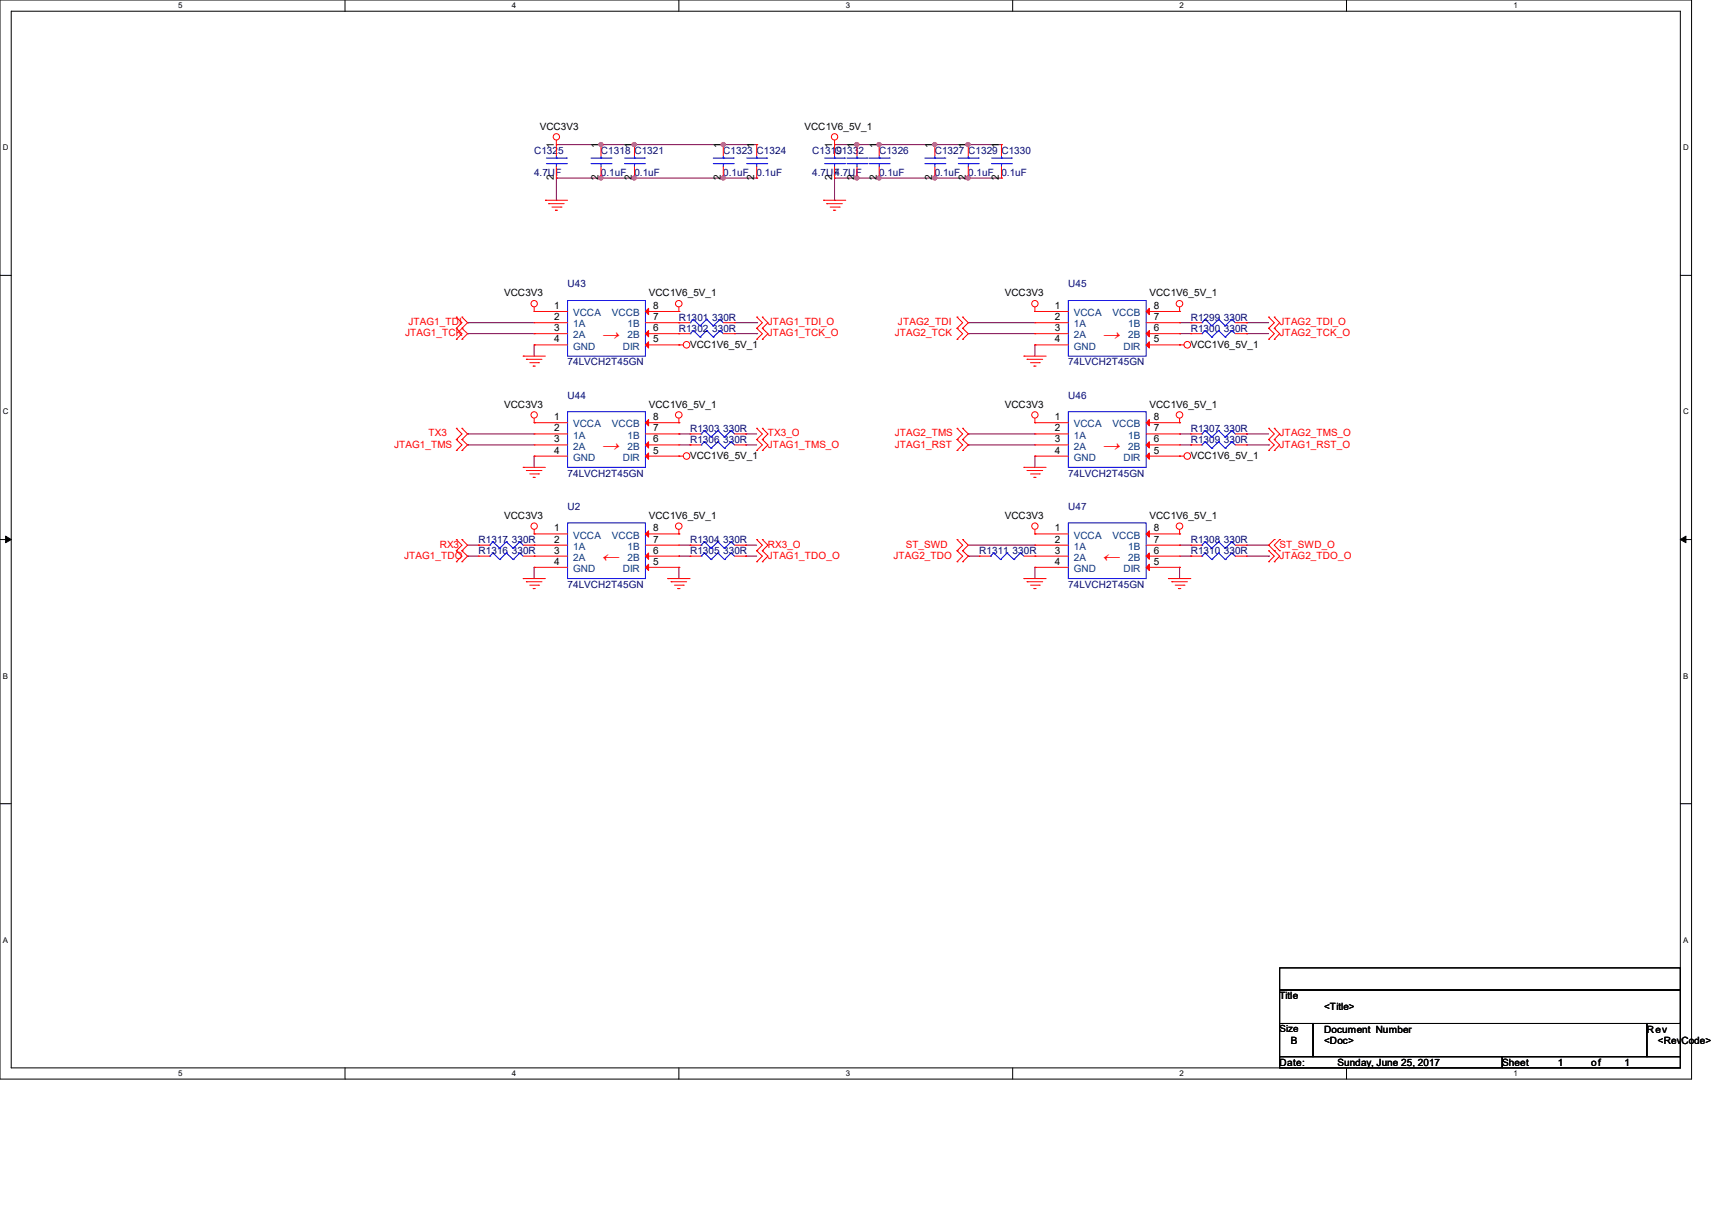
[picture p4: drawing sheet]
<svg xmlns="http://www.w3.org/2000/svg" width="297mm" height="210mm" viewBox="0 0 297 210" stroke-linecap="round" stroke-linejoin="round" font-family="sans-serif">
<path d="M0 0h293.5v187.3h-293.5zM1.9 1.9h289.6v183.4h-289.6z" fill="none" stroke="#000" stroke-width=".17"/>
<g fill="#fff">
<path d="M30.9 .2h.8v1.5h-.8z"/>
<path d="M30.9 185.5h.8v1.6h-.8z"/>
</g>
<path d="M59.9 0v1.9M59.9 185.3v2" fill="none" stroke="#000" stroke-width=".17"/>
<g fill="#fff">
<path d="M88.8 .2h.8v1.5h-.8z"/>
<path d="M88.8 185.5h.8v1.6h-.8z"/>
</g>
<path d="M117.8 0v1.9M117.8 185.3v2" fill="none" stroke="#000" stroke-width=".17"/>
<g fill="#fff">
<path d="M146.7 .2h.8v1.5h-.8z"/>
<path d="M146.7 185.5h.8v1.6h-.8z"/>
</g>
<path d="M175.7 0v1.9M175.7 185.3v2" fill="none" stroke="#000" stroke-width=".17"/>
<g fill="#fff">
<path d="M204.6 .2h.8v1.5h-.8z"/>
<path d="M204.6 185.5h.8v1.6h-.8z"/>
</g>
<path d="M233.6 0v1.9M233.6 185.3v2" fill="none" stroke="#000" stroke-width=".17"/>
<g fill="#fff">
<path d="M262.6 .2h.7v1.5h-.7z"/>
<path d="M262.6 185.5h.7v1.6h-.7z"/>
<path d="M.5 24.8h1v1.6h-1z"/>
<path d="M292 24.8h1v1.6h-1z"/>
<path d="M.5 70.7h1v1.5h-1z"/>
<path d="M292 70.7h1v1.5h-1z"/>
</g>
<path d="M0 47.8h1.9M291.5 47.8h2" fill="none" stroke="#000" stroke-width=".17"/>
<g fill="#fff">
<path d="M.5 116.5h.9v1.6h-.9z"/>
<path d="M292 116.5h.9v1.6h-.9z"/>
</g>
<path d="M0 93.6h1.9M291.5 93.6h2" fill="none" stroke="#000" stroke-width=".17"/>
<path d="M1 93l.9 .6-.9 .6zM291.5 93.6l1-.6v1.2z" fill="#000" stroke="#000" stroke-width=".17"/>
<g fill="#fff">
<path d="M.5 162.4h.9v1.5h-.9z"/>
<path d="M292 162.4h.9v1.5h-.9z"/>
</g>
<path d="M0 139.5h1.9M291.5 139.5h2M222 168h69.5v3.8h-69.5zM222 171.8h69.5v5.8h-69.5zM222 177.6h5.8v5.8h-5.8zM227.8 177.6h57.9v5.8h-57.9zM285.7 177.6h5.8v5.8h-5.8zM222 183.4h38.6v1.9h-38.6zM260.6 183.4h30.9v1.9h-30.9z" fill="none" stroke="#000" stroke-width=".17"/>
<g fill="none" stroke="#800040" stroke-width=".17">
<path d="M96.5 34.8h.1M96.5 25.1h34.8M104.3 30.9h.1M104.3 25.1h.1M110.1 25.1h.1M110.1 30.9h.1M125.5 30.9h.1M125.5 25.1h.1M131.3 25.1h.1M131.3 30.9h.1M131.3 30.9h-34.8v3.9M144.8 34.8h.1"/>
<path d="M144.8 25.1h28.9M148.7 30.9h.1M148.7 25.1h.1M152.5 25.1h.1M152.5 30.9h.1M162.2 25.1h.1M162.2 30.9h.1M168 25.1h.1M168 30.9h.1M173.7 25.1h.1M173.7 30.9h.1M173.7 30.9h-28.9v3.9"/>
<path d="M81.1 56h.1M81.1 57.9h.1M81.1 56h11.6M81.1 57.9h11.6M92.7 59.9h.1M92.7 59.9v1.9M127.4 56h3.9M127.4 57.9h3.9M131.3 56h.1M131.3 57.9h.1M168 56h.1M168 57.9h.1"/>
<path d="M168 56h11.5M168 57.9h11.5M179.5 59.9h.1M179.5 59.9v1.9M204.6 56h.1M204.6 57.9h.1M204.6 56h2M204.6 57.9h2M216.2 57.9h.1M216.2 56h.1M216.2 56h3.9M216.2 57.9h3.9"/>
<path d="M81.1 75.3h.1M81.1 77.2h.1M81.1 75.3h11.6M81.1 77.2h11.6M92.7 79.2h.1M92.7 79.2v1.9M117.8 75.3h.1M117.8 75.3h1.9M117.8 77.2h1.9M119.7 77.2h.1M129.4 75.3h.1M129.4 77.2h.1"/>
<path d="M129.4 75.3h1.9M129.4 77.2h1.9M168 75.3h.1M168 77.2h.1M168 75.3h11.5M168 77.2h11.5M179.5 79.2h.1M179.5 79.2v1.9M204.6 75.3h.1M204.6 75.3h2M204.6 77.2h2M206.6 77.2h.1"/>
<path d="M216.2 75.3h.1M216.2 75.3h3.9M216.2 77.2h3.9M220.1 77.2h.1M81.1 96.5h.1M81.1 96.5h1.9M81.1 94.6h1.9M83 94.6h.1M92.7 98.5h.1M92.7 98.5v1.9M117.8 96.5h.1M117.8 98.5h.1"/>
<path d="M117.8 96.5h1.9M117.8 98.5v1.9M117.8 94.6h1.9M119.7 94.6h.1M129.4 94.6h.1M129.4 96.5h.1M129.4 96.5h1.9M129.4 94.6h1.9M168 96.5h.1M168 96.5h1.9M168 94.6h11.5M179.5 98.5h.1"/>
<path d="M179.5 94.6h.1M179.5 98.5v1.9M204.6 94.6h.1M204.6 98.5h.1M204.6 96.5h2M204.6 94.6h2M204.6 98.5v1.9M206.6 96.5h.1M216.2 96.5h3.9M216.2 94.6h3.9M220.1 94.6h.1M220.1 96.5h.1"/>
</g>
<g fill="#f0f" stroke="#f0f" stroke-width=".17">
<circle cx="104.2" cy="25.1" r=".36"/>
<circle cx="104.2" cy="30.9" r=".36"/>
<circle cx="110" cy="30.9" r=".37"/>
<circle cx="125.5" cy="30.9" r=".37"/>
<circle cx="110" cy="25.1" r=".37"/>
<circle cx="125.5" cy="25.1" r=".37"/>
<circle cx="148.6" cy="30.9" r=".37"/>
<circle cx="148.6" cy="25.1" r=".37"/>
<circle cx="152.5" cy="25.1" r=".36"/>
<circle cx="162.2" cy="25.1" r=".36"/>
<circle cx="152.5" cy="30.9" r=".36"/>
<circle cx="167.9" cy="25.1" r=".37"/>
<circle cx="162.2" cy="30.9" r=".36"/>
<circle cx="167.9" cy="30.9" r=".37"/>
</g>
<g fill="none" stroke="#f00" stroke-width=".17">
<path d="M94.6 34.8h.1M94.6 34.8h3.9M95.2 35.3h.1M95.2 35.3h2.7M95.8 35.9h1.5M96.4 36.5h.1M96.4 36.5h.3M96.5 25.1h.1M96.5 30.9h.1M96.5 24.3v2.8M96.5 29v1.9M97.3 35.9h.1"/>
<path d="M104.3 25.1h.1M104.3 30.9h.1M104.3 25.1v2M104.3 29v1.9M110.1 25.1h.1M110.1 30.9h.1M110.1 25.1v2M110.1 29v1.9M125.5 25.1h.1M125.5 30.9h.1M125.5 25.1v2M125.5 29v1.9"/>
<path d="M131.3 25.1h.1M131.3 30.9h.1M131.3 25.1v2M131.3 29v1.9M142.9 34.8h.1M142.9 34.8h3.8M143.4 35.3h.1M143.4 35.3h2.7M144 35.9h1.6M144.6 36.5h.1M144.6 36.5h.4M144.8 25.1h.1"/>
<path d="M144.8 30.9h.1M144.8 24.3v2.8M144.8 29v1.9M145.6 35.9h.1M148.7 25.1h.1M148.7 30.9h.1M148.7 25.1v2M148.7 29v1.9M152.5 25.1h.1M152.5 30.9h.1M152.5 25.1v2M152.5 29v1.9"/>
<path d="M162.2 25.1h.1M162.2 30.9h.1M162.2 25.1v2M162.2 29v1.9M168 25.1h.1M168 30.9h.1M168 25.1v2M168 29v1.9M173.7 25.1h.1M173.7 30.9h.1M173.7 25.1v2M173.7 29v1.9"/>
<path d="M79.2 57h.1M79.2 55h.1M79.2 58.9h.1M79.2 55l.9 1-.9 1M79.2 57l.9 .9-.9 1M80.1 55h.1M80.1 57h.1M80.1 58.9h.1M80.1 55l1 1-1 1M80.1 57l1 .9-1 1M92.7 54.1h.1M92.7 57.9h.1"/>
<path d="M92.7 59.9h.1M92.7 56h.1M92.7 53.3v.8M92.7 59.9h5.8M92.7 57.9h5.8M92.7 54.1h5.8M92.7 56h5.8M112 59.9h6.5M112 57.9h7.7M112 54.1h5.8M112 56h7.7M117.8 54.1h.1"/>
<path d="M117.8 59.9h.1M117.8 57.9h.1M117.8 56h.1M117.8 53.3v.8M125.5 57.9h1.9M125.5 56h1.9M127.4 57.9h.1M127.4 56h.1M131.3 57h.1M131.3 55h.1M131.3 58.9h.1M131.3 55l.9 1-.9 1"/>
<path d="M131.3 57l.9 .9-.9 1M132.2 57h.1M132.2 55h.1M132.2 58.9h.1M132.2 55l1 1-1 1M132.2 57l1 .9-1 1M166 57h.1M166 55h.1M166 58.9h.1M166 55l1 1-1 1M166 57l1 .9-1 1M167 55h.1"/>
<path d="M167 57h.1M167 58.9h.1M167 55l1 1-1 1M167 57l1 .9-1 1M179.5 54.1h.1M179.5 57.9h.1M179.5 59.9h.1M179.5 56h.1M179.5 59.9h5.8M179.5 53.3v.8M179.5 57.9h5.8M179.5 54.1h5.8"/>
<path d="M179.5 56h5.8M198.8 59.9h6.6M198.8 57.9h5.8M198.8 54.1h5.8M198.8 56h5.8M204.6 54.1h.1M204.6 59.9h.1M204.6 57.9h.1M204.6 56h.1M204.6 53.3v.8M206.6 57.9h.1M206.6 56h.1"/>
<path d="M206.6 57.9h1.9M206.6 56h1.9M214.3 57.9h1.9M214.3 56h1.9M216.2 57.9h.1M216.2 56h.1M220.1 57h.1M220.1 55h.1M220.1 58.9h.1M220.1 55l1 1-1 1M220.1 57l1 .9-1 1M221.1 57h.1"/>
<path d="M221.1 55h.1M221.1 58.9h.1M221.1 55l.9 1-.9 1M221.1 57l.9 .9-.9 1M79.2 78.2h.1M79.2 76.3h.1M79.2 74.3h.1M79.2 76.3l.9 .9-.9 1M79.2 74.3l.9 1-.9 1M80.1 76.3h.1M80.1 78.2h.1M80.1 74.3h.1"/>
<path d="M80.1 76.3l1 .9-1 1M80.1 74.3l1 1-1 1M90.8 61.8h.1M90.8 61.8h3.8M91.3 62.4h.1M91.3 62.4h2.7M91.9 62.9h1.5M92.5 63.5h.1M92.5 63.5h.4M92.7 73.4h.1M92.7 77.2h.1M92.7 79.2h.1"/>
<path d="M92.7 75.3h.1M92.7 72.6v.8M92.7 79.2h5.8M92.7 75.3h5.8M92.7 77.2h5.8M92.7 73.4h5.8M93.4 62.9h.1M112 79.2h6.5M112 75.3h5.8M112 77.2h5.8M112 73.4h5.8M117.8 79.2h.1"/>
<path d="M117.8 73.4h.1M117.8 77.2h.1M117.8 75.3h.1M117.8 72.6v.8M119.7 75.3h.1M119.7 77.2h.1M119.7 75.3h1.9M119.7 77.2h1.9M127.4 75.3h2M127.4 77.2h2M129.4 75.3h.1M129.4 77.2h.1"/>
<path d="M131.3 78.2h.1M131.3 76.3h.1M131.3 74.3h.1M131.3 76.3l.9 .9-.9 1M131.3 74.3l.9 1-.9 1M132.2 78.2h.1M132.2 76.3h.1M132.2 74.3h.1M132.2 76.3l1 .9-1 1M132.2 74.3l1 1-1 1M166 76.3h.1M166 74.3h.1"/>
<path d="M166 78.2h.1M166 74.3l1 1-1 1M166 76.3l1 .9-1 1M167 74.3h.1M167 76.3h.1M167 78.2h.1M167 74.3l1 1-1 1M167 76.3l1 .9-1 1M177.6 61.8h.1M177.6 61.8h3.9M178.2 62.4h.1M178.2 62.4h2.7"/>
<path d="M178.8 62.9h1.5M179.4 63.5h.1M179.4 63.5h.3M179.5 73.4h.1M179.5 77.2h.1M179.5 79.2h.1M179.5 75.3h.1M179.5 79.2h5.8M179.5 72.6v.8M179.5 75.3h5.8M179.5 77.2h5.8M179.5 73.4h5.8"/>
<path d="M180.3 62.9h.1M198.8 79.2h6.6M198.8 75.3h5.8M198.8 77.2h5.8M198.8 73.4h5.8M204.6 79.2h.1M204.6 73.4h.1M204.6 77.2h.1M204.6 75.3h.1M204.6 72.6v.8M206.6 77.2h.1M206.6 75.3h.1"/>
<path d="M206.6 75.3h1.9M206.6 77.2h1.9M214.3 75.3h1.9M214.3 77.2h1.9M216.2 77.2h.1M216.2 75.3h.1M220.1 76.3h.1M220.1 74.3h.1M220.1 78.2h.1M220.1 74.3l1 1-1 1M220.1 76.3l1 .9-1 1M221.1 76.3h.1"/>
<path d="M221.1 74.3h.1M221.1 78.2h.1M221.1 74.3l.9 1-.9 1M221.1 76.3l.9 .9-.9 1M79.2 95.6h.1M79.2 93.6h.1M79.2 97.5h.1M79.2 93.6l.9 1-.9 1M79.2 95.6l.9 .9-.9 1M80.1 93.6h.1M80.1 95.6h.1M80.1 97.5h.1"/>
<path d="M80.1 93.6l1 1-1 1M80.1 95.6l1 .9-1 1M83 96.5h.1M83 94.6h.1M83 96.5h2M83 94.6h2M90.8 81.1h.1M90.8 81.1h3.8M90.8 96.5h7.7M90.8 94.6h7.7M91.3 81.7h.1M91.3 81.7h2.7"/>
<path d="M91.9 82.3h1.5M92.5 82.8h.1M92.5 82.8h.4M92.7 92.7h.1M92.7 96.5h.1M92.7 98.5h.1M92.7 94.6h.1M92.7 91.9v.8M92.7 92.7h5.8M92.7 98.5h5.8M93.4 82.3h.1M112 92.7h5.8"/>
<path d="M112 96.5h5.8M112 98.5h5.8M112 94.6h5.8M117.8 92.7h.1M117.8 98.5h.1M117.8 96.5h.1M117.8 94.6h.1M117.8 91.9v.8M119.7 96.5h.1M119.7 94.6h.1M119.7 96.5h1.9M119.7 94.6h1.9"/>
<path d="M127.4 96.5h2M127.4 94.6h2M129.4 96.5h.1M129.4 94.6h.1M131.3 97.5h.1M131.3 95.6h.1M131.3 93.6h.1M131.3 95.6l.9 .9-.9 1M131.3 93.6l.9 1-.9 1M132.2 97.5h.1M132.2 95.6h.1M132.2 93.6h.1"/>
<path d="M132.2 95.6l1 .9-1 1M132.2 93.6l1 1-1 1M166 95.6h.1M166 93.6h.1M166 97.5h.1M166 93.6l1 1-1 1M166 95.6l1 .9-1 1M167 93.6h.1M167 95.6h.1M167 97.5h.1M167 93.6l1 1-1 1M167 95.6l1 .9-1 1"/>
<path d="M169.9 96.5h.1M169.9 96.5h1.9M177.6 81.1h.1M177.6 81.1h3.9M177.6 96.5h7.7M178.2 81.7h.1M178.2 81.7h2.7M178.8 82.3h1.5M179.4 82.8h.1M179.4 82.8h.3M179.5 92.7h.1M179.5 96.5h.1"/>
<path d="M179.5 98.5h.1M179.5 94.6h.1M179.5 91.9v.8M179.5 92.7h5.8M179.5 98.5h5.8M179.5 94.6h5.8M180.3 82.3h.1M198.8 92.7h5.8M198.8 96.5h5.8M198.8 98.5h5.8M198.8 94.6h5.8M204.6 92.7h.1"/>
<path d="M204.6 98.5h.1M204.6 96.5h.1M204.6 94.6h.1M204.6 91.9v.8M206.6 94.6h.1M206.6 96.5h.1M206.6 96.5h1.9M206.6 94.6h1.9M214.3 96.5h1.9M214.3 94.6h1.9M216.2 94.6h.1M216.2 96.5h.1"/>
<path d="M220.1 97.5h.1M220.1 95.6h.1M220.1 95.6l1 .9-1 1M221.1 95.6h.1M221.1 93.6h.1M221.1 97.5h.1M221.1 93.6l-1 1 1.9 1.9-.9 1M222 93.6h.1M222 95.6h.1M222 93.6l-.9 1 .9 1M90.8 100.4h.1M90.8 100.4h3.8"/>
<path d="M91.3 101h.1M91.3 101h2.7M91.9 101.6h1.5M92.5 102.2h.1M92.5 102.2h.4M93.4 101.6h.1M115.8 100.4h.1M115.8 100.4h3.9M116.4 101h.1M116.4 101h2.7M117 101.6h1.5M117.6 102.2h.1"/>
<path d="M117.6 102.2h.4M118.5 101.6h.1M177.6 100.4h.1M177.6 100.4h3.9M178.2 101h.1M178.2 101h2.7M178.8 101.6h1.5M179.4 102.2h.1M179.4 102.2h.3M180.3 101.6h.1M202.7 100.4h.1M202.7 100.4h3.9"/>
<path d="M203.3 101h.1M203.3 101h2.7M203.9 101.6h1.5M204.4 102.2h.1M204.4 102.2h.5M205.4 101.6h.1"/>
<circle cx="96.5" cy="23.7" r=".55"/>
<circle cx="144.8" cy="23.7" r=".55"/>
<circle cx="92.7" cy="52.7" r=".55"/>
<circle cx="117.8" cy="52.7" r=".56"/>
<circle cx="119.1" cy="59.8" r=".57"/>
<circle cx="179.5" cy="52.7" r=".55"/>
<circle cx="204.6" cy="52.7" r=".56"/>
<circle cx="206" cy="59.8" r=".57"/>
<circle cx="92.7" cy="72" r=".55"/>
<circle cx="117.8" cy="72" r=".56"/>
<circle cx="119.1" cy="79.1" r=".57"/>
<circle cx="179.5" cy="72" r=".55"/>
<circle cx="204.6" cy="72" r=".56"/>
<circle cx="206" cy="79.1" r=".57"/>
<circle cx="92.7" cy="91.3" r=".55"/>
<circle cx="117.8" cy="91.3" r=".56"/>
<circle cx="179.5" cy="91.3" r=".55"/>
<circle cx="204.6" cy="91.3" r=".56"/>
</g>
<g fill="none" stroke="#00f" stroke-width=".17">
<path d="M94.8 28.4h3.5M94.8 27.4h3.5M96.5 27.4h.1M96.5 28.4h.1M96.5 27.1v.3M96.5 28.4v.6M98.3 28.4h.1M98.3 27.4h.1M102.5 28.4h3.5M102.5 27.4h3.5M104.3 27.4h.1M104.3 28.4h.1"/>
<path d="M104.3 27.1v.3M104.3 28.4v.6M106 28.4h.1M106 27.4h.1M108.3 28.4h3.5M108.3 27.4h3.5M110.1 27.4h.1M110.1 28.4h.1M110.1 27.1v.3M110.1 28.4v.6M111.8 28.4h.1M111.8 27.4h.1"/>
<path d="M123.7 28.4h3.5M123.7 27.4h3.5M125.5 27.4h.1M125.5 28.4h.1M125.5 27.1v.3M125.5 28.4v.6M127.2 28.4h.1M127.2 27.4h.1M129.5 28.4h3.5M129.5 27.4h3.5M131.3 27.4h.1M131.3 28.4h.1"/>
<path d="M131.3 27.1v.3M131.3 28.4v.6M133 28.4h.1M133 27.4h.1M143 28.4h3.5M143 27.4h3.5M144.8 27.4h.1M144.8 28.4h.1M144.8 27.1v.3M144.8 28.4v.6M146.5 28.4h.1M146.5 27.4h.1"/>
<path d="M146.9 28.4h3.5M146.9 27.4h3.5M148.7 27.4h.1M148.7 28.4h.1M148.7 27.1v.3M148.7 28.4v.6M150.4 28.4h.1M150.4 27.4h.1M150.8 28.4h3.5M150.8 27.4h3.5M152.5 27.4h.1M152.5 28.4h.1"/>
<path d="M152.5 27.1v.3M152.5 28.4v.6M154.3 28.4h.1M154.3 27.4h.1M160.4 28.4h3.5M160.4 27.4h3.5M162.2 27.4h.1M162.2 28.4h.1M162.2 27.1v.3M162.2 28.4v.6M163.9 28.4h.1M163.9 27.4h.1"/>
<path d="M166.2 28.4h3.5M166.2 27.4h3.5M168 27.4h.1M168 28.4h.1M168 27.1v.3M168 28.4v.6M169.7 28.4h.1M169.7 27.4h.1M172 28.4h3.5M172 27.4h3.5M173.7 27.4h.1M173.7 28.4h.1"/>
<path d="M173.7 27.1v.3M173.7 28.4v.6M175.5 28.4h.1M175.5 27.4h.1M98.5 52.2h13.5v9.6h-13.5zM119.7 57.9h.1M119.7 56h.1M120.3 57.4h.1M120.3 55.4h.1M120.3 57.4l1.2 1.1M120.3 57.4l-.6 .5M120.3 55.4l1.2 1.2"/>
<path d="M120.3 55.4l-.6 .6M121.5 58.5h.1M121.5 56.6h.1M122.6 57.4h.1M122.6 55.4h.1M122.6 57.4l1.1 1.1M122.6 57.4l-1.1 1.1M122.6 55.4l1.1 1.2M122.6 55.4l-1.1 1.2M123.7 58.5h.1M123.7 56.6h.1M124.9 57.4h.1"/>
<path d="M124.9 55.4h.1M124.9 57.4l-1.2 1.1M124.9 57.4l.6 .5M124.9 55.4l-1.2 1.2M124.9 55.4l.6 .6M185.3 52.2h13.5v9.6h-13.5zM208.5 57.9h.1M208.5 56h.1M209.1 57.4h.1M209.1 55.4h.1M209.1 57.4l1.1 1.1M209.1 57.4l-.6 .5"/>
<path d="M209.1 55.4l1.1 1.2M209.1 55.4l-.6 .6M210.2 58.5h.1M210.2 56.6h.1M211.4 57.4h.1M211.4 55.4h.1M211.4 57.4l1.2 1.1M211.4 57.4l-1.2 1.1M211.4 55.4l1.2 1.2M211.4 55.4l-1.2 1.2M212.6 58.5h.1M212.6 56.6h.1"/>
<path d="M213.7 57.4h.1M213.7 55.4h.1M213.7 57.4l-1.1 1.1M213.7 57.4l.6 .5M213.7 55.4l-1.1 1.2M213.7 55.4l.6 .6M98.5 71.5h13.5v9.6h-13.5zM121.6 75.3h.1M121.6 77.2h.1M122.2 74.7h.1M122.2 76.7h.1M122.2 74.7l1.2 1.2"/>
<path d="M122.2 74.7l-.6 .6M122.2 76.7l1.2 1.1M122.2 76.7l-.6 .5M123.4 75.9h.1M123.4 77.8h.1M124.5 74.7h.1M124.5 76.7h.1M124.5 74.7l1.2 1.2M124.5 74.7l-1.1 1.2M124.5 76.7l1.2 1.1M124.5 76.7l-1.1 1.1M125.7 75.9h.1"/>
<path d="M125.7 77.8h.1M126.8 74.7h.1M126.8 76.7h.1M126.8 74.7l-1.1 1.2M126.8 74.7l.6 .6M126.8 76.7l-1.1 1.1M126.8 76.7l.6 .5M185.3 71.5h13.5v9.6h-13.5zM208.5 77.2h.1M208.5 75.3h.1M209.1 76.7h.1M209.1 74.7h.1"/>
<path d="M209.1 76.7l1.1 1.1M209.1 76.7l-.6 .5M209.1 74.7l1.1 1.2M209.1 74.7l-.6 .6M210.2 77.8h.1M210.2 75.9h.1M211.4 76.7h.1M211.4 74.7h.1M211.4 76.7l1.2 1.1M211.4 76.7l-1.2 1.1M211.4 74.7l1.2 1.2M211.4 74.7l-1.2 1.2"/>
<path d="M212.6 77.8h.1M212.6 75.9h.1M213.7 76.7h.1M213.7 74.7h.1M213.7 76.7l-1.1 1.1M213.7 76.7l.6 .5M213.7 74.7l-1.1 1.2M213.7 74.7l.6 .6M85 96.5h.1M85 94.6h.1M85.5 96h.1M85.5 94h.1"/>
<path d="M85.5 96l1.2 1.1M85.5 96l-.5 .5M85.5 94l1.2 1.2M85.5 94l-.5 .6M86.7 97.1h.1M86.7 95.2h.1M87.8 96h.1M87.8 94h.1M87.8 96l1.2 1.1M87.8 96l-1.1 1.1M87.8 94l1.2 1.2M87.8 94l-1.1 1.2"/>
<path d="M89 97.1h.1M89 95.2h.1M90.2 96h.1M90.2 94h.1M90.2 96l-1.2 1.1M90.2 96l.6 .5M90.2 94l-1.2 1.2M90.2 94l.6 .6M98.5 90.8h13.5v9.6h-13.5zM121.6 96.5h.1M121.6 94.6h.1M122.2 96h.1"/>
<path d="M122.2 94h.1M122.2 96l1.2 1.1M122.2 96l-.6 .5M122.2 94l1.2 1.2M122.2 94l-.6 .6M123.4 97.1h.1M123.4 95.2h.1M124.5 96h.1M124.5 94h.1M124.5 96l1.2 1.1M124.5 96l-1.1 1.1M124.5 94l1.2 1.2"/>
<path d="M124.5 94l-1.1 1.2M125.7 97.1h.1M125.7 95.2h.1M126.8 96h.1M126.8 94h.1M126.8 96l-1.1 1.1M126.8 96l.6 .5M126.8 94l-1.1 1.2M126.8 94l.6 .6M171.8 96.5h.1M172.4 96h.1M172.4 96l1.2 1.1"/>
<path d="M172.4 96l-.6 .5M173.6 97.1h.1M174.7 96h.1M174.7 96l1.2 1.1M174.7 96l-1.1 1.1M175.9 97.1h.1M177 96h.1M177 96l-1.1 1.1M177 96l.6 .5M185.3 90.8h13.5v9.6h-13.5zM208.5 94.6h.1M208.5 96.5h.1"/>
<path d="M209.1 94h.1M209.1 96h.1M209.1 94l1.1 1.2M209.1 94l-.6 .6M209.1 96l1.1 1.1M209.1 96l-.6 .5M210.2 95.2h.1M210.2 97.1h.1M211.4 94h.1M211.4 96h.1M211.4 94l1.2 1.2M211.4 94l-1.2 1.2"/>
<path d="M211.4 96l1.2 1.1M211.4 96l-1.2 1.1M212.6 95.2h.1M212.6 97.1h.1M213.7 94h.1M213.7 96h.1M213.7 94l-1.1 1.2M213.7 94l.6 .6M213.7 96l-1.1 1.1M213.7 96l.6 .5"/>
</g>
<g fill="#f00" stroke="#f00" stroke-width=".17">
<path d="M112 98.5l.5-.6v1.1z"/>
<path d="M112 96.5l.5-.5v1.1z"/>
<path d="M112 92.7l.5-.6v1.1z"/>
<path d="M198.8 98.5l.6-.6v1.1z"/>
<path d="M198.8 96.5l.6-.5v1.1z"/>
<path d="M198.8 92.7l.6-.6v1.1z"/>
<path d="M112 59.9l.5-.6v1.1z"/>
<path d="M112 57.9l.5-.5v1.1z"/>
<path d="M112 54.1l.5-.6v1.1z"/>
<path d="M198.8 79.2l.6-.6v1.1z"/>
<path d="M198.8 77.2l.6-.5v1.1z"/>
<path d="M198.8 73.4l.6-.6v1.1z"/>
<path d="M112 79.2l.5-.6v1.1z"/>
<path d="M112 77.2l.5-.5v1.1z"/>
<path d="M112 73.4l.5-.6v1.1z"/>
<path d="M198.8 59.9l.6-.6v1.1z"/>
<path d="M198.8 57.9l.6-.5v1.1z"/>
<path d="M198.8 54.1l.6-.6v1.1z"/>
</g>
<g font-size="3.2" fill="#f00">
<text x="104.3" y="59">→</text>
<text x="191.1" y="59">→</text>
<text x="104.3" y="78.3">→</text>
<text x="191.1" y="78.3">→</text>
<text x="104.3" y="97.6">←</text>
<text x="191.1" y="97.6">←</text>
</g>
<g font-size="1.7">
<text x="93.6" y="22.5">VCC3V3</text>
<text x="139.6" y="22.5">VCC1V6_5V_1</text>
<text x="96.1" y="25.7" transform="rotate(-90 96.1 25.7)">1</text>
<text x="103.8" y="25.7" transform="rotate(-90 103.8 25.7)">1</text>
<text x="109.6" y="25.7" transform="rotate(-90 109.6 25.7)">1</text>
<text x="125" y="25.7" transform="rotate(-90 125 25.7)">1</text>
<text x="130.8" y="25.7" transform="rotate(-90 130.8 25.7)">1</text>
<text x="144.3" y="25.7" transform="rotate(-90 144.3 25.7)">1</text>
<text x="148.2" y="25.7" transform="rotate(-90 148.2 25.7)">1</text>
<text x="152.1" y="25.7" transform="rotate(-90 152.1 25.7)">1</text>
<text x="161.7" y="25.7" transform="rotate(-90 161.7 25.7)">1</text>
<text x="167.5" y="25.7" transform="rotate(-90 167.5 25.7)">1</text>
<text x="173.3" y="25.7" transform="rotate(-90 173.3 25.7)">1</text>
<text x="96.1" y="31.3" transform="rotate(-90 96.1 31.3)">2</text>
<text x="103.8" y="31.3" transform="rotate(-90 103.8 31.3)">2</text>
<text x="109.6" y="31.3" transform="rotate(-90 109.6 31.3)">2</text>
<text x="125" y="31.3" transform="rotate(-90 125 31.3)">2</text>
<text x="130.8" y="31.3" transform="rotate(-90 130.8 31.3)">2</text>
<text x="144.3" y="31.3" transform="rotate(-90 144.3 31.3)">2</text>
<text x="148.2" y="31.3" transform="rotate(-90 148.2 31.3)">2</text>
<text x="152.1" y="31.3" transform="rotate(-90 152.1 31.3)">2</text>
<text x="161.7" y="31.3" transform="rotate(-90 161.7 31.3)">2</text>
<text x="167.5" y="31.3" transform="rotate(-90 167.5 31.3)">2</text>
<text x="173.3" y="31.3" transform="rotate(-90 173.3 31.3)">2</text>
<text x="87.5" y="51.4">VCC3V3</text>
<text x="96.1" y="53.6">1</text>
<text x="112.6" y="51.4">VCC1V6_5V_1</text>
<text x="113.3" y="53.6">8</text>
<text x="174.3" y="51.4">VCC3V3</text>
<text x="183" y="53.6">1</text>
<text x="199.4" y="51.4">VCC1V6_5V_1</text>
<text x="200.2" y="53.6">8</text>
<text x="96.1" y="57.5">3</text>
<text x="96.1" y="59.4">4</text>
<text x="96.1" y="55.6">2</text>
<text x="113.3" y="59.4">5</text>
<text x="113.3" y="57.5">6</text>
<text x="113.3" y="55.6">7</text>
<text x="183" y="57.5">3</text>
<text x="183" y="59.4">4</text>
<text x="183" y="55.6">2</text>
<text x="200.2" y="59.4">5</text>
<text x="200.2" y="57.5">6</text>
<text x="200.2" y="55.6">7</text>
<text x="119.7" y="60.3">VCC1V6_5V_1</text>
<text x="206.6" y="60.3">VCC1V6_5V_1</text>
<text x="87.5" y="70.7">VCC3V3</text>
<text x="112.6" y="70.7">VCC1V6_5V_1</text>
<text x="174.3" y="70.7">VCC3V3</text>
<text x="199.4" y="70.7">VCC1V6_5V_1</text>
<text x="96.1" y="72.9">1</text>
<text x="96.1" y="76.8">3</text>
<text x="96.1" y="74.9">2</text>
<text x="113.3" y="76.8">6</text>
<text x="113.3" y="72.9">8</text>
<text x="113.3" y="74.9">7</text>
<text x="183" y="72.9">1</text>
<text x="183" y="76.8">3</text>
<text x="183" y="74.9">2</text>
<text x="200.2" y="76.8">6</text>
<text x="200.2" y="72.9">8</text>
<text x="200.2" y="74.9">7</text>
<text x="96.1" y="78.7">4</text>
<text x="113.3" y="78.7">5</text>
<text x="119.7" y="79.6">VCC1V6_5V_1</text>
<text x="183" y="78.7">4</text>
<text x="200.2" y="78.7">5</text>
<text x="206.6" y="79.6">VCC1V6_5V_1</text>
<text x="87.5" y="90">VCC3V3</text>
<text x="96.1" y="92.2">1</text>
<text x="96.1" y="94.2">2</text>
<text x="112.6" y="90">VCC1V6_5V_1</text>
<text x="113.3" y="92.2">8</text>
<text x="113.3" y="94.2">7</text>
<text x="174.3" y="90">VCC3V3</text>
<text x="183" y="92.2">1</text>
<text x="183" y="94.2">2</text>
<text x="199.4" y="90">VCC1V6_5V_1</text>
<text x="200.2" y="92.2">8</text>
<text x="200.2" y="94.2">7</text>
<text x="96.1" y="96.1">3</text>
<text x="96.1" y="98">4</text>
<text x="113.3" y="98">5</text>
<text x="113.3" y="96.1">6</text>
<text x="183" y="96.1">3</text>
<text x="183" y="98">4</text>
<text x="200.2" y="98">5</text>
<text x="200.2" y="96.1">6</text>
<text x="222" y="173.4">Title</text>
<text x="222" y="179.2">Size</text>
<text x="229.7" y="175.3">&lt;Title&gt;</text>
<text x="229.7" y="179.2">Document Number</text>
<text x="285.7" y="179.2">Rev</text>
<text x="222" y="185">Date:</text>
<text x="223.9" y="181.1">B</text>
<text x="229.7" y="181.1">&lt;Doc&gt;</text>
<text x="232.1" y="185">Sunday, June 25, 2017</text>
<text x="260.6" y="185">Sheet</text>
<text x="270.2" y="185">1</text>
<text x="276.1" y="185">of</text>
<text x="281.8" y="185">1</text>
<text x="287.6" y="181.1">&lt;RevCode&gt;</text>
</g>
<g font-size="1.7" fill="#000080">
<text x="92.7" y="26.7">C1325</text>
<text x="104.3" y="26.7">C1318 C1321</text>
<text x="125.5" y="26.7">C1323 C1324</text>
<text x="140.9" y="26.7">C1319</text>
<text x="144.8" y="26.7">C1332</text>
<text x="152.5" y="26.7">C1326</text>
<text x="162.2" y="26.7">C1327 C1329 C1330</text>
<text x="92.7" y="30.6">4.7UF</text>
<text x="104.3" y="30.6">0.1uF</text>
<text x="110.1" y="30.6">0.1uF</text>
<text x="125.5" y="30.6">0.1uF</text>
<text x="131.3" y="30.6">0.1uF</text>
<text x="140.9" y="30.6">4.7UF</text>
<text x="144.8" y="30.6">4.7UF</text>
<text x="152.5" y="30.6">0.1uF</text>
<text x="162.2" y="30.6">0.1uF</text>
<text x="168" y="30.6">0.1uF</text>
<text x="173.7" y="30.6">0.1uF</text>
<text x="98.5" y="49.9">U43</text>
<text x="185.3" y="49.9">U45</text>
<text x="117.8" y="57.6">R1302</text>
<text x="117.8" y="55.7">R1301</text>
<text x="123.6" y="57.6">330R</text>
<text x="123.6" y="55.7">330R</text>
<text x="206.6" y="57.6">R1300</text>
<text x="206.6" y="55.7">R1299</text>
<text x="212.3" y="57.6">330R</text>
<text x="212.3" y="55.7">330R</text>
<text x="98.5" y="63.4">74LVCH2T45GN</text>
<text x="185.3" y="63.4">74LVCH2T45GN</text>
<text x="98.5" y="69.2">U44</text>
<text x="185.3" y="69.2">U46</text>
<text x="119.7" y="75">R1303</text>
<text x="119.7" y="76.9">R1306</text>
<text x="125.5" y="75">330R</text>
<text x="125.5" y="76.9">330R</text>
<text x="206.6" y="76.9">R1309</text>
<text x="206.6" y="75">R1307</text>
<text x="212.3" y="76.9">330R</text>
<text x="212.3" y="75">330R</text>
<text x="98.5" y="82.7">74LVCH2T45GN</text>
<text x="185.3" y="82.7">74LVCH2T45GN</text>
<text x="98.5" y="88.5">U2</text>
<text x="185.3" y="88.5">U47</text>
<text x="83" y="94.3">R1317</text>
<text x="88.8" y="94.3">330R</text>
<text x="119.7" y="94.3">R1304</text>
<text x="125.5" y="94.3">330R</text>
<text x="206.6" y="94.3">R1308</text>
<text x="212.3" y="94.3">330R</text>
<text x="83" y="96.2">R1316</text>
<text x="88.8" y="96.2">330R</text>
<text x="119.7" y="96.2">R1305</text>
<text x="125.5" y="96.2">330R</text>
<text x="169.9" y="96.2">R1311</text>
<text x="175.7" y="96.2">330R</text>
<text x="206.6" y="96.2">R1310</text>
<text x="212.3" y="96.2">330R</text>
<text x="98.5" y="102">74LVCH2T45GN</text>
<text x="185.3" y="102">74LVCH2T45GN</text>
</g>
<g font-size="1.7" fill="#f00">
<text x="70.3" y="58.4">JTAG1_TCK</text>
<text x="70.9" y="56.4">JTAG1_TDI</text>
<text x="133.2" y="56.4">JTAG1_TDI_O</text>
<text x="133.2" y="58.4">JTAG1_TCK_O</text>
<text x="155.2" y="58.4">JTAG2_TCK</text>
<text x="155.8" y="56.4">JTAG2_TDI</text>
<text x="222" y="56.4">JTAG2_TDI_O</text>
<text x="222" y="58.4">JTAG2_TCK_O</text>
<text x="68.4" y="77.7">JTAG1_TMS</text>
<text x="74.3" y="75.7">TX3</text>
<text x="133.2" y="77.7">JTAG1_TMS_O</text>
<text x="133.2" y="75.7">TX3_O</text>
<text x="155.2" y="75.7">JTAG2_TMS</text>
<text x="155.2" y="77.7">JTAG1_RST</text>
<text x="222" y="75.7">JTAG2_TMS_O</text>
<text x="222" y="77.7">JTAG1_RST_O</text>
<text x="76.3" y="95">RX3</text>
<text x="133.2" y="95">RX3_O</text>
<text x="157.1" y="95">ST_SWD</text>
<text x="222" y="95">ST_SWD_O</text>
<text x="70.1" y="97">JTAG1_TDO</text>
<text x="133.2" y="97">JTAG1_TDO_O</text>
<text x="155" y="97">JTAG2_TDO</text>
<text x="222" y="97">JTAG2_TDO_O</text>
</g>
<g font-size="1.7" fill="#004080">
<text x="99.4" y="54.9">VCCA</text>
<text x="99.4" y="58.7">2A</text>
<text x="99.4" y="56.8">1A</text>
<text x="106.2" y="54.9">VCCB</text>
<text x="108.9" y="58.7">2B</text>
<text x="108.9" y="56.8">1B</text>
<text x="186.3" y="54.9">VCCA</text>
<text x="186.3" y="58.7">2A</text>
<text x="186.3" y="56.8">1A</text>
<text x="193" y="54.9">VCCB</text>
<text x="195.7" y="58.7">2B</text>
<text x="195.7" y="56.8">1B</text>
<text x="99.4" y="60.7">GND</text>
<text x="108" y="60.7">DIR</text>
<text x="186.3" y="60.7">GND</text>
<text x="194.9" y="60.7">DIR</text>
<text x="99.4" y="74.2">VCCA</text>
<text x="99.4" y="76.1">1A</text>
<text x="106.2" y="74.2">VCCB</text>
<text x="108.9" y="76.1">1B</text>
<text x="186.3" y="74.2">VCCA</text>
<text x="186.3" y="76.1">1A</text>
<text x="193" y="74.2">VCCB</text>
<text x="195.7" y="76.1">1B</text>
<text x="99.4" y="78">2A</text>
<text x="99.4" y="80">GND</text>
<text x="108" y="80">DIR</text>
<text x="108.9" y="78">2B</text>
<text x="186.3" y="78">2A</text>
<text x="186.3" y="80">GND</text>
<text x="194.9" y="80">DIR</text>
<text x="195.7" y="78">2B</text>
<text x="99.4" y="93.5">VCCA</text>
<text x="99.4" y="95.4">1A</text>
<text x="106.2" y="93.5">VCCB</text>
<text x="108.9" y="95.4">1B</text>
<text x="186.3" y="93.5">VCCA</text>
<text x="186.3" y="95.4">1A</text>
<text x="193" y="93.5">VCCB</text>
<text x="195.7" y="95.4">1B</text>
<text x="99.4" y="97.3">2A</text>
<text x="99.4" y="99.3">GND</text>
<text x="108" y="99.3">DIR</text>
<text x="108.9" y="97.3">2B</text>
<text x="186.3" y="97.3">2A</text>
<text x="186.3" y="99.3">GND</text>
<text x="194.9" y="99.3">DIR</text>
<text x="195.7" y="97.3">2B</text>
</g>
<g font-size="1.4">
<text x="30.9" y="1.4">5</text>
<text x="88.8" y="1.4">4</text>
<text x="146.7" y="1.4">3</text>
<text x="204.6" y="1.4">2</text>
<text x="262.6" y="1.4">1</text>
<text x=".5" y="26.1">D</text>
<text x="292" y="26.1">D</text>
<text x=".5" y="71.9">C</text>
<text x="292" y="71.9">C</text>
<text x=".5" y="117.8">B</text>
<text x="292" y="117.8">B</text>
<text x=".5" y="163.6">A</text>
<text x="292" y="163.6">A</text>
<text x="30.9" y="186.8">5</text>
<text x="88.8" y="186.8">4</text>
<text x="146.7" y="186.8">3</text>
<text x="204.6" y="186.8">2</text>
<text x="262.6" y="186.8">1</text>
</g>
</svg>
